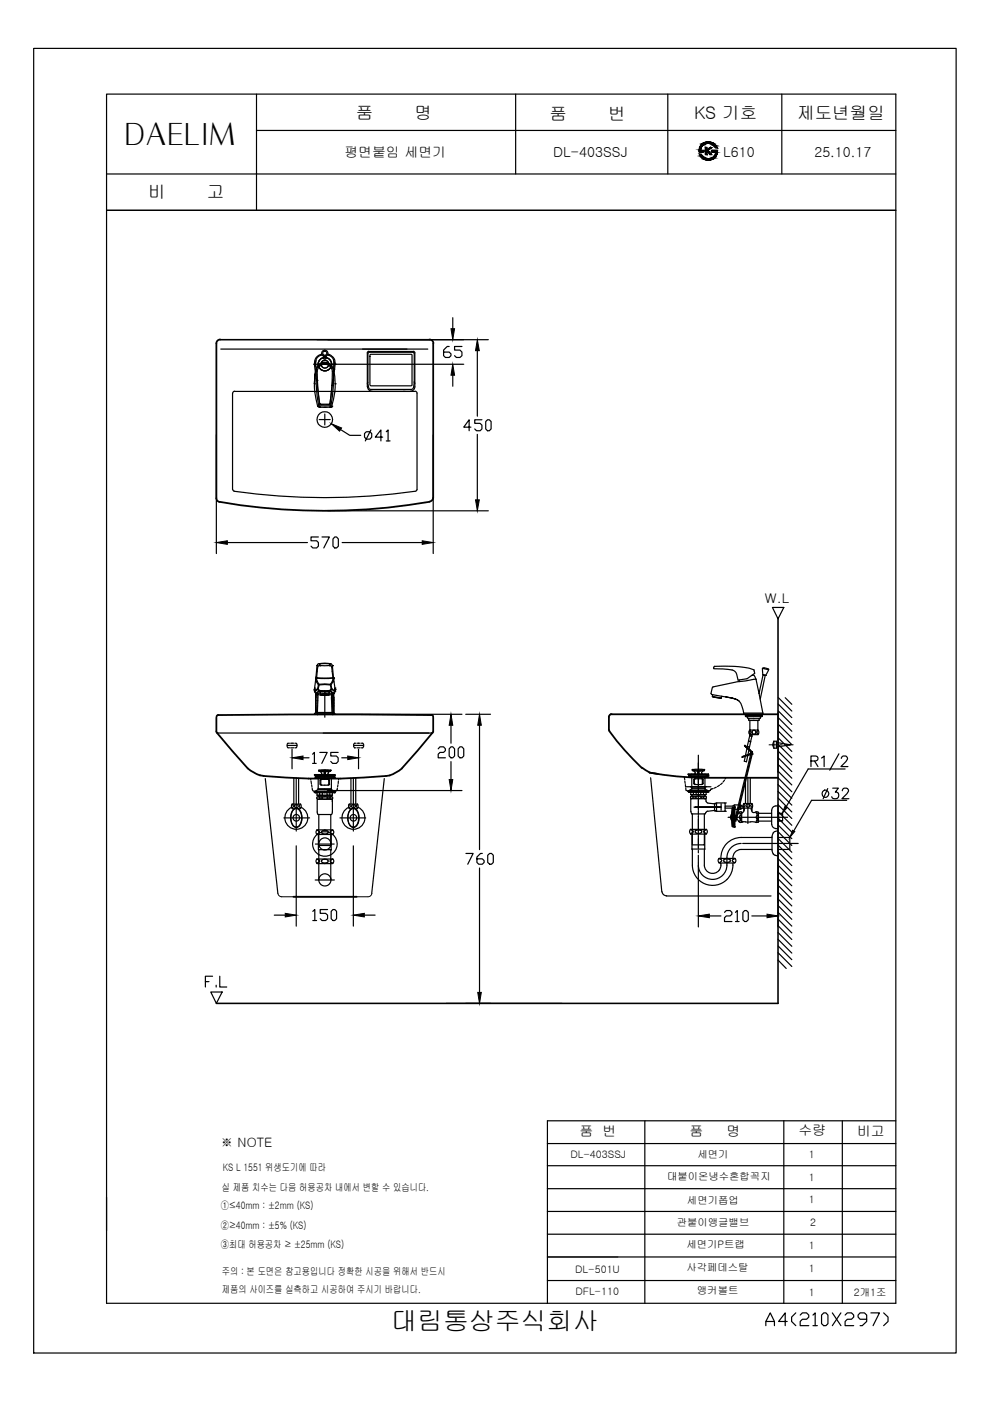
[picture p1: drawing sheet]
<svg xmlns="http://www.w3.org/2000/svg" width="210mm" height="297mm" viewBox="0 0 210 297" stroke-linecap="round" stroke-linejoin="round" font-family="sans-serif">
<!-- layer: YA -->
<g fill="none" stroke="#000" stroke-width=".25">
<path d="M7.1 10.3h195.6v276.6h-195.6zM22.6 20h167.3v256.3h-167.3zM54.4 20v24.6M109.3 20v16.9M141.6 20v16.9M165.8 20v16.9M22.6 36.9h167.3M54.4 27.7h135.5M148.3 32.7h.4a1.64 1.64 0 0 0 1.7 .9 1.64 1.64 0 0 0 1.4-1.4h-.9v-.3h1.2a1.97 1.97 0 0 1-1.5 2 1.97 1.97 0 0 1-2.3-1.2zM148.8 30.5a2 2 0 0 1 3.2 .8h-.2a2.02 2.02 0 0 0-2.4-.8l-.6 .6-.2 .5v.3h.6v.3h-1l.1-.7zM149.5 31.3h.4v.5l.6-.5h.4l-.8 .6 .8 .9h-.4l-.4-.7-.2 .1v.6h-.4zM22.6 44.6h167.3"/>
<path d="M146.2 167.6h3.7M136.7 237.6v38.7M189.9 237.6h-73.8v38.7M116.1 261.7h73.8M116.1 271.5h73.8M116.1 266.5h73.8"/>
</g>
<!-- layer: Dim -->
<g fill="#000" stroke="#000" stroke-width=".21">
<path d="M149.8 33.9h.9zM149.9 30.1h.6zM150.9 32.2h1.2zM96 77.2l.4 2.4h-.8zM95.6 69.7h.8l-.4 2.3zM101.2 72l.4 2.4h-.8zM70.3 89.8l2.1 .9-.4 .7zM45.9 115l2.3-.3v.7zM89.5 114.7l2.3 .3-2.3 .4zM100.8 106h.8l-.4 2.3zM95.6 151.4l.4 2.4h-.8zM101.7 151.4l.4 2.4h-.8z"/>
<path d="M61.9 160.7l2.3-.4v.8zM73.7 160.3l2.3 .4-2.3 .4zM95.2 165.3h.8l-.4 2.3zM60.5 193.6l2.3 .4-2.3 .4zM74.9 194l2.3-.4v.8zM148.1 194.2l2.3-.4v.8zM162.6 193.8l2.4 .4-2.4 .4zM101.3 210.4h.8l-.4 2.3z"/>
<path d="M148.2 31.8h.4zM148.2 31.8h.4z"/>
<path d="M148.2 31.8l.4 .1zM148.2 31.8l.4 .1z"/>
<path d="M148.3 31.4l.3 .4 .1-.4zM148.3 31.4l.3 .4h-.4z"/>
<path d="M148.3 32.7l.6 .3-.2-.3zM148.3 32.7l.6 .3h-.4z"/>
<path d="M148.4 31.1l.3 .3 .1-.3zM148.4 31.1l.3 .3h-.4zM148.3 31.4h.4zM148.3 31.4h.4z"/>
<path d="M148.4 31h.4zM148.4 31l.4 .1z"/>
<path d="M148.5 33l.4 .1zM148.5 33l.4 .1z"/>
<path d="M148.5 33.1l.6 .1zM148.5 33.1l.6 .1h-.4z"/>
<path d="M148.6 30.8l.2 .2 .2-.2zM148.6 30.8l.2 .2h-.4z"/>
<path d="M148.7 30.7h.4zM148.7 30.7l.3 .1z"/>
<path d="M148.2 32.2h.9zM148.2 32.2h1z"/>
<path d="M148.7 33.2l.5 .2zM148.7 33.2l.5 .2z"/>
<path d="M148.2 31.9h1zM148.2 31.9h1z"/>
<path d="M148.2 31.9l1 .1zM148.2 31.9l1 .1z"/>
<path d="M148.2 32l1 .1v-.1zM148.2 32l1 .1h-1z"/>
<path d="M148.2 32.1l1 .1zM148.2 32.1l1 .1z"/>
<path d="M148.7 33.4l.7 .1zM148.7 33.4l.7 .1zM148.9 33.5h.5zM148.9 33.5h.5z"/>
<path d="M148.8 30.6l.3 .1 .2-.1zM148.8 30.6l.3 .1h-.4z"/>
<path d="M148.9 33.5l.8 .1zM148.9 33.5l.8 .1z"/>
<path d="M148.9 30.5l.4 .1 .2-.1zM148.8 30.6l.1-.1 .4 .1z"/>
<path d="M149 30.5h.6zM149 30.5h.5z"/>
<path d="M149 33.6l1 .1zM149 33.6l1 .1z"/>
<path d="M149.8 33.9l.6 .1zM149.9 34h.5z"/>
<path d="M149 30.4h.8zM149 30.4h.9z"/>
<path d="M149 30.4h.8zM149 30.5h.6z"/>
<path d="M149.5 31.3l.4 .5v-.5zM149.5 31.3l.4 .5h-.4z"/>
<path d="M149.5 32.2l.4 .6v-.6zM149.5 32.2l.4 .6h-.4z"/>
<path d="M149.5 31.9l.8 .2-.2-.2zM149.5 31.9l.8 .2h-.8z"/>
<path d="M149.5 32.1l.4 .1 .2-.1zM149.5 32.1l.4 .1h-.4z"/>
<path d="M149.1 30.4h1.1zM149.1 30.4h.8z"/>
<path d="M149.5 31.8h.7zM149.5 31.8l.6 .1z"/>
<path d="M149.1 33.7h1.2zM149.1 33.7h1.2z"/>
<path d="M150.1 32.1l.8 .7-.6-.7zM150.1 32.1l.8 .7h-.4z"/>
<path d="M149.9 30.1h.7zM149.7 30.1h.9z"/>
<path d="M149.7 30.1l1.1 .1zM149.5 30.2h1.3z"/>
<path d="M149.6 33.9h1.1zM149.6 33.9h1.1z"/>
<path d="M149.5 30.2l1.5 .1zM149.3 30.3h1.7z"/>
<path d="M150.5 31.3l-.3 .5 .7-.5zM149.9 31.8l.6-.5-.3 .5z"/>
<path d="M149.4 33.8h1.6zM149.4 33.8h1.6z"/>
<path d="M149.4 33.8h1.6zM149.4 33.8l1.3 .1z"/>
<path d="M149.3 30.3h1.8zM149.3 30.3h1.8z"/>
<path d="M149.2 30.3l2 .1zM149.1 30.4h2.1z"/>
<path d="M150.2 30.4h1.1zM150.2 30.4h1.1z"/>
<path d="M149.1 33.7l1.9 .1 .2-.1zM149.1 33.7l1.9 .1h-1.6z"/>
<path d="M150.4 30.4l1 .1zM150.4 30.4l1 .1z"/>
<path d="M150.5 33.6l.8 .1zM150.3 33.7h1z"/>
<path d="M149.1 33.7h2.2zM149.1 33.7h2.1z"/>
<path d="M150.6 33.6h.7zM150.5 33.6h.8z"/>
<path d="M150.7 30.5h.7zM150.7 30.5h.7z"/>
<path d="M150.8 33.6h.6zM150.6 33.6h.7z"/>
<path d="M150.8 30.5l.7 .1zM150.8 30.5l.7 .1z"/>
<path d="M150.9 30.6l.7 .1-.1-.1zM150.9 30.6l.7 .1z"/>
<path d="M151 33.5l.4 .1 .1-.1zM150.8 33.6l.2-.1 .4 .1z"/>
<path d="M151.2 30.7l.6 .2zM151.2 30.7l.6 .2z"/>
<path d="M151.2 33.4h.4zM151 33.5h.5z"/>
<path d="M151.2 33.3h.5zM151.2 33.3l.4 .1z"/>
<path d="M151.3 30.9l.5 .1v-.1zM151.3 30.9l.5 .1h-.3z"/>
<path d="M151.5 31l.5 .3-.2-.3zM151.5 31l.5 .3h-.3z"/>
<path d="M151.5 33l.3 .1zM151.5 33l.3 .1z"/>
<path d="M151.5 33.1l.2 .2 .1-.2zM151.2 33.3l.3-.2 .2 .2z"/>
<path d="M151.7 32.7l.1 .3 .2-.3zM151.7 32.7l.1 .3h-.3z"/>
<path d="M150.9 32.1l1.2 .1zM150.9 32.1l1.2 .1zM150.9 32.2h1.2z"/>
<path d="M151.8 32.2l.3 .1zM151.8 32.2l.3 .1z"/>
<path d="M151.8 32.3h.3zM151.8 32.3h.3z"/>
<path d="M151.8 32.3l.2 .4 .1-.4zM151.8 32.3l.2 .4h-.3zM151.7 32.7h.3zM151.7 32.7h.3z"/>
<path d="M150.9 31.9h1.2zM150.9 31.9h1.2z"/>
<path d="M150.9 31.9h1.2zM150.9 31.9h1.2z"/>
<path d="M150.9 31.9l1.2 .1zM150.9 31.9l1.2 .1z"/>
<path d="M150.9 32l1.2 .1v-.1zM150.9 32l1.2 .1h-1.2z"/>
</g>
<!-- layer: MAIN -->
<path d="M163.8 128.8h2.4l-1.2 2.4zM44.7 210.3h2.4l-1.2 2.4z" fill="none" stroke="#000" stroke-width=".25"/>
<!-- layer: Dim -->
<g fill="none" stroke="#000" stroke-width=".25">
<path d="M67.2 72h36.3M67.3 77.2h31M95.2 73.5h-.4l-.7 .7v1.2l.3 .4h.8l.4-.4v-.4l-.4-.4h-1.1M96 67.4v2.3M96 79.6v2.3M97.9 73.5h-1.5v.7h1.1l.4 .4v.8l-.4 .4h-.7l-.4-.4M101.2 74.4v13.8M45.9 92.2v25.2M67.7 89h2.3M68.9 87.8v2.3M72.2 91.1l2 1.2h2.3M77.3 91.9l.4-.4h.7l.4 .4v.8l-.4 .4h-.7l-.4-.4z"/>
<path d="M78.6 91.2l-1.1 2.3M81.1 92.7h-1.5l1.2-1.5v2.3M81.9 91.5l.4-.3v2.3M81.9 93.5h.8M91.8 92.2v25.2M99.9 90.6h-1.6l1.2-1.6v2.3M101.2 92.1v13.9M102.2 89h-1.5v.8h1.1l.4 .3v.8l-.4 .4h-.8l-.3-.4M103 89.4l.4-.4h.3l.4 .4v1.5l-.4 .4h-.3l-.4-.4zM48.2 115h17M67.5 113.8h-1.6v.9h1.2l.4 .3v.8l-.4 .4h-.8l-.4-.4M68.3 113.8h1.5l-1.1 2.4"/>
<path d="M69.5 108.3h34M71 113.8h.4l.3 .5v1.5l-.3 .4h-.4l-.4-.4v-1.5zM72.5 115h17M46.1 155.4h45.5M60.9 158h2.1M61.9 158.8v4.2M66.3 159.9l.4-.4v2.4M67.8 159.5h1.6l-1.2 2.4M68.9 147.5v3.9M68.9 151.6v.5M69.4 151.4h28.5M71.7 159.5h-1.6v.8h1.2l.4 .4v.7l-.4 .5h-.8l-.4-.5"/>
<path d="M75 158h2.1M76 158.8v4.2M92.9 158.8l.4-.5h.8l.3 .5v.3l-.3 .4h-.8l-.4 .4v.8h1.5M95.6 158.3h.4l.4 .5v1.5l-.4 .4h-.4l-.4-.4v-1.5zM95.6 153.8v3.8M97.5 158.3h.4l.4 .5v1.5l-.4 .4h-.4l-.4-.4v-1.5zM98.7 151.4h5.3M101.7 153.8v26.3M157.7 151.2h4M62.8 179.3v17.1M64.2 160.7h1.3M66.3 161.9h.7"/>
<path d="M67.1 167.7h3.5M69.4 167.6h28.5M72.5 160.7h1.2M74.9 179.3v17.1M95.6 161.5v3.8M148.1 160.1v5.8M148.1 167.5v.5M58.2 194h2.3M66.3 193.2l.4-.4v2.4M66.3 195.2h.8M69.5 192.8h-1.6v.8h1.1l.5 .4v.8l-.5 .4h-.7l-.4-.4M70.2 193.2l.4-.4h.4l.4 .4v1.6l-.4 .4h-.4l-.4-.4z"/>
<path d="M77.2 194h2.3M98.8 180.9h1.5l-1.1 2.3M101.7 184v26.4M102.3 180.9h-.4l-.8 .8v1.2l.4 .3h.8l.3-.3v-.4l-.3-.4h-1.2M103.4 181.3l.4-.4h.4l.4 .4v1.6l-.4 .3h-.4l-.4-.3zM140.4 189.1a.95 .95 0 0 0 .9 .8M141.3 190h22.2M148.1 183v13.5M150.4 194.2h2.5M153.6 193.4l.4-.3h.8l.4 .3v.4l-.4 .4h-.8l-.4 .4v.8h1.6M155.9 193.4l.4-.3v2.3M155.9 195.4h.8"/>
<path d="M157.5 193.4l.4-.3h.4l.4 .3v1.6l-.4 .4h-.4l-.4-.4zM159.4 194.2h3.2M165 183v13.5M94.6 212.7h24.5M166.2 237.6v38.7M178.6 237.6v38.7M116.1 256.9h73.8M116.1 252h73.8M116.1 247.2h73.8M116.1 242.5h73.8"/>
<circle cx="68.9" cy="77.2" r="1.42"/>
</g>
<!-- layer: AM_3 -->
<path d="M58.9 189.4a.83 .83 0 0 0 .8 .7h18.3a.83 .83 0 0 0 .8-.7M116.1 266.5h14.9" fill="none" stroke="#000" stroke-width=".21"/>
<!-- layer: OUT-LINE -->
<g fill="none" stroke="#000" stroke-width=".38">
<path d="M46.7 72a.83 .83 0 0 0-.8 .8v32.8a.83 .83 0 0 0 .7 .8M91.1 72a.83 .83 0 0 1 .8 .8M91.8 72.8v32.8a.91 .91 0 0 1-.8 .7M46.6 106.4a130.8 130.8 0 0 0 44.4 0M45.9 152.1v3l.3 .3M46 155.4l6.5 7.5M46.3 151.6l15-.1 30.2 .1M46.3 151.6l-.4 .3M91.5 151.6l.3 .3M91.7 155.4l-6.5 7.5M91.8 152.1v3l-.2 .3M129.1 154.7l.1 .2"/>
<path d="M129.1 152v2.7M129.2 155a56.7 56.7 0 0 0 6.9 7.8M129.4 151.5l-.3 .5M129.6 151.4h35.4M129.6 151.4l-.2 .1M52.5 162.9l1.3 .9 1.3 .6M55.1 164.4l.8 .1M85.2 162.9a6.8 6.8 0 0 1-3.3 1.6M136.1 162.7l.6 .5a4.8 4.8 0 0 0 2.8 .9M62.2 190.1h13.4"/>
</g>
<!-- layer: OUTLINE -->
<path d="M55.9 164.5a143.1 143.1 0 0 0 26 0M137.7 163.8a66.2 66.2 0 0 0 11.6 1.1h15.7" fill="none" stroke="#000" stroke-width=".38"/>
<!-- layer:   -->
<g fill="none" stroke="#000" stroke-width=".25">
<path d="M60.9 158.2l.1 .4h.4M61.4 157.6h-.4l-.1 .3M61.6 158.6h.7M61.6 157.6h.7M62.5 157.6h.3l.2 .3M63 158.2l-.2 .4h-.3M75 158.2l.2 .4h.3M75.5 157.6h-.3l-.2 .3M75.7 158.6h.7M75.7 157.6h.7M76.6 157.6h.3l.2 .3M77.1 158.2l-.2 .4h-.3"/>
<path d="M65.9 165.1v.3M65.9 165.6l.1 .5M66.1 166.4l.1 .5M66.2 167.1l.2 .6h.7M71.5 167.1l-.1 .6h-.8M71.7 166.4l-.1 .4M71.7 165.6v.5M71.8 165.1v.3M145.1 164.8l.1 .5M145.2 165.6l.1 .5M145.3 166.3l.1 .5M145.4 167.1v.5h.3"/>
<path d="M146 167.6h.3M149.8 167.6h.3M151.2 167.2l-.4 .1-.2 .3h-.3M151.9 166.9l-.5 .2M152.6 166.5l-.5 .3M153.1 166l-.3 .3M153.6 165.4l-.3 .4M153.9 164.9l-.2 .3"/>
</g>
<!-- layer: CEN -->
<path d="M163.1 157.9h1.7M165.3 157.9h.5M166.4 157.9h1.8M148.1 165.9v2.2M148.1 168.6v.5M148.1 169.6v2.6M148.1 172.7v.5M148.1 173.7v2.6M148.1 176.8v.5M148.1 177.8v2.2" fill="none" stroke="#000" stroke-width=".21"/>
<!-- layer: B -->
<g fill="none" stroke="#000" stroke-width=".25">
<path d="M46.8 74h43.9M49.3 83.4v20.4M49.7 83h38.3M49.7 82.9l-.4 .4M88 82.9l.4 .4M88.4 83.4v20.4M49.3 103.8l.4 .4M49.6 104.2a136.7 136.7 0 0 0 38.4 0M88.4 103.8l-.3 .4M165 151.1v12.6"/>
<circle cx="68.9" cy="88.9" r="1.66"/>
</g>
<!-- layer: Y -->
<path d="M46.7 72h44.3M165 131.2v81.5h-119.1" fill="none" stroke="#000" stroke-width=".34"/>
<!-- layer: HIDDEN -->
<path d="M163.8 157.9h.3M164.1 157.2h.5v1.4h-.5zM164.1 157.2a1.12 1.12 0 0 0 0 1.4M164.6 157.4l3 .5-3 .5" fill="none" stroke="#000" stroke-width=".25"/>
<!-- layer: 002 -->
<path d="M76.9 74h9.4M78.2 74.5h9.4M78.2 74.5l-.3 .3v7.2M87.6 74.5l.4 .3v7.2a.95 .95 0 0 1-1 .9M77.9 82a.95 .95 0 0 0 1 .9M78 81.1l-.1 .3M85.5 83h.4M87.8 81.1l.2 .3" fill="none" stroke="#000" stroke-width=".25"/>
<!-- layer: 0 -->
<g fill="none" stroke="#000" stroke-width=".25">
<circle cx="68.9" cy="77.2" r="1.42"/>
<circle cx="68.9" cy="77.2" r=".83"/>
</g>
<!-- layer: 7 -->
<g fill="none" stroke="#000" stroke-width=".25">
<path d="M67 78.4l-.3 3zM67 78.4h.1M67 76.4l-.1 .7 .1 .7M67.5 77.6a1.76 1.76 0 0 1 2.7 0M67.7 77.2a1.87 1.87 0 0 1 3 1.4 22.4 22.4 0 0 1-.7 7.4h-2.3a25.8 25.8 0 0 1-.6-8zM68.2 75.1a1.9 1.9 0 0 0-1.5 2l.2 1.7M68.3 75.2a1.67 1.67 0 0 0-1.4 2l.1 1.2M68.3 75.2l-.3 .1M68.6 75.5a.67 .67 0 0 1-.3-1 .67 .67 0 0 1 1.1 0 .67 .67 0 0 1-.2 1M68.6 75.5h.3h-.3M68.6 77.1a1.86 1.86 0 0 0-1.6 1.4v1.8l.2 .3M68.6 77.1h.1"/>
<path d="M68.6 77.1h.5M68.6 75.9l.3 .2 .2-.2M68.6 75.5v.5M68.9 75.5h.3h-.3M69.1 77.1a1.86 1.86 0 0 1 1.6 1.4v1.8l-.1 .3M69.1 77.1h.1M69.1 75.5v.5M69.5 75.2a1.67 1.67 0 0 1 1.3 2l-.1 .9M69.5 75.2l.2 .1M69.5 75.1a2.09 2.09 0 0 1 1.5 2.8l-.1 .9M70.7 78.1h.1M70.7 78.1v.1"/>
<path d="M70.8 78.4l.3 3M70.8 78.4h.1M70.8 78.3h.1M70.8 78.3l-.1-.1 .1 .2M70.8 78.3v.1M70.8 76.5l.1 .6-.1 .7M66.7 81.4h.1M66.7 81.4v1.7M66.7 83.1l.6 3 .2 .1M66.7 83.1h.1M67.2 80.7h.1M67.2 80.6h.1"/>
<path d="M67.2 80.6v.1M67.2 80.7l.1 1M67.3 81.7l.5 3.9M67.3 81.7h.1M67.4 86.1h.1M67.5 86.2h.1M67.5 86.2l.2 .1M67.7 86.3h.1M67.8 85.6l.1 .1h2.1M67.8 85.7l.1 .1h1.9M67.8 86.3h.1M67.8 85.7h.1"/>
<path d="M67.8 86.3l1.1 .1M67.8 85.6v.1M68.9 86.4h.1M69.8 85.8h.1M70 86.3h.1M70 85.7h.1M70 85.7l-.2 .1M70 86.3l-1.1 .1M70.2 86.2h.1M70.2 86.2l-.2 .1M70.3 86.2h.1M70.3 86.2h-.1"/>
<path d="M70.3 86.1h.1M70.4 81.7h.1M70.4 81.7l-.4 3.9 .3-3.4 .2-3.4a1.61 1.61 0 0 0-1.6-1.6 1.61 1.61 0 0 0-1.6 1.6l.1 3.4 .4 3.4M70.6 80.7h.1M70.6 80.6h.1M70.6 80.6v.1M70.6 80.7l-.2 1M71 83.1l-.7 3.1M71 83.1h.1M71.1 81.4h.1M71.1 81.4l-.1 1.7M71.1 81.3v.1"/>
<path d="M66.7 146.2h.1M66.7 151.4h4.3M66.7 145.9h.1M66.7 146.7h.1M66.7 145.9v.3v-.3M66.7 146.7l.3 .3M66.9 149.7v1.4v-1.4M66.9 148.2v.9zM66.9 149.1v.6zM67 143.9l.1 .6M67 147.3v.2v-.2M67 147.9l-.1 .3 .1-.3"/>
<path d="M67 147.5v.4v-.4M67 147h.1M67 147v.3v-.3M67 143.9h.1M67 143.9l-.3 2M67 147l.2 .2M67 143.8h.1M67 143.8v.1M67 143.7h.1M67.1 144.5h.1M67.1 144.5l.4 .7 .1-.1M67.1 143.7v.3l.5 1.1"/>
<path d="M67.1 151.4h.1M67.1 147l.9 .2 2.6-.2M67.1 143.7h3.5M67.1 143.7h.1M67.1 147v.1M67.2 147.2h.1M67.2 143.7l.8 .2 2.5-.2M67.2 147.3l-.1 3.8M67.2 147.3h.1M67.2 141.1h.1M67.2 141.2h.1M67.2 141.1v.1"/>
<path d="M67.2 141.2l-.2 2.5M67.3 151.4h.1M67.3 151.4v.1zM67.3 147.3v3.8M67.3 146l-.6 .5v-.3v.5M67.3 147.3l.9 .1M67.3 146l.1 .1M67.5 145.2l-.2 .8M67.6 146.5l-.2-.4-.7 .6M67.6 146.5l.1 .1-.6 .4M67.6 140.7l-.4 .4M67.6 146.5l-.6 .5"/>
<path d="M67.6 145.1h2.4M67.7 145.2h2.3l.2 .9-.2 .3h-2.3l-.2-.3zM67.7 146.6l1.2 .1M67.8 141.1l-.3 .1a5.3 5.3 0 0 0-.4 2.5M67.8 141.1h.1M67.8 141.1h2M67.8 140.7h2M67.9 146.7v.3M68 147.3l.9 .2 .9-.2M68 147v-.1v.4M68 147.3a2.42 2.42 0 0 1 1.8 0M68 147.3l.4-.1 1.3 .1-.4 .1z"/>
<path d="M68.9 146.7h.1M68.9 146.7h-.8l-.2 .2M68.9 146.4v1.1M69.8 147v-.1v.4M69.8 146.7v.3M69.8 141.1h.1M69.9 141.1l.4 .3 .3 2.3M70 146.6l-1.1 .1h.7l.2 .2M70 146.6l.6 .4M70 145.1l.2 .1M70.1 146.5l.6 .5M70.1 146.5l-.1 .1"/>
<path d="M70.1 140.7l-1.2-.1-1.3 .1h.2v.4M70.1 140.7h-.3l.1 .4M70.1 140.7l.4 .4M70.2 145.2l.1 .8M70.3 147.3l.1 3.8M70.3 146l.7 .5v-.3l.1 .2-.4 .6M70.3 147.3h.2M70.3 147.3l-.8 .1M70.3 146.1l-.2 .4M70.3 146v.1M70.3 146.1l.7 .6M70.5 147.3l.1 3.8"/>
<path d="M70.5 147.3h.1M70.5 141.2h.1M70.5 141.1h.1M70.5 143.8h.1M70.5 141.2l.2 2.5M70.5 141.1v.1M70.5 147.2h.1M70.6 151.4h.1M70.6 151.4v.1zM70.6 147v.1v-.1M70.6 143.7a1.76 1.76 0 0 1-.6 1.4M70.6 144.5l-.4 .7"/>
<path d="M70.6 144.5h.1M70.6 143.7h.1M70.7 147h.1M70.7 143.8h.1M70.7 143.7h.1M70.7 143.8v.1M70.7 143.9l-.1 .6M70.7 147.3v.2v-.2M70.7 147.5l.1 .4-.1-.4M70.7 147l-.2 .2M70.7 147v.3v-.3M70.7 143.9h.1"/>
<path d="M70.7 143.9l.3 2M70.8 151.1h-3.9l-.2 .3h4.1M70.8 151.1v-1.4v1.4M70.8 151.1l.2 .3h-2.1M70.8 147.9v.3v-.3M70.8 148.5v.6zM70.8 148.2v.3v-.3M70.8 149.1v.6zM71 146.7h.1M71 145.9h.1M71 146.2h.1M71 145.9v.3z"/>
<path d="M150.8 147l.1 .2M150.9 147.2l.2 .1M151 147.7l1.9 .3M151 145.8l-.3 1.2M151.1 147.3v.5l1.8 .2M151.1 147.3l1.9 .3M151.3 147.8h.1M151.3 147.8l1.4 .3M151.3 141.6l.1 .1M151.4 141.4l-.1 .2M151.4 141.3a22.6 22.6 0 0 1 8.4 .7l.2 .8-1.6 1.1-1.9 .3-.3-1.2a1.26 1.26 0 0 0-1-1l-3.8-.2M152.7 148h.1"/>
<path d="M153 147.6l.9 .2M153 147.6l-.1 .4M153.9 147.8l1.4 .2-1.4-.2M155.3 148l1.3 .6zM156.7 148.6a5.2 5.2 0 0 1 1 2.8h3.9M156.8 144.2l-.1 .3M157.8 158h.1M157.8 158l.3 .3zM157.8 158l.6 .4M158 151.8v-.1h3.7l-.1 .2M158.1 151.8l.1 .1M158.1 158.3l1.1 1.1"/>
<path d="M158.1 151.9h3.4M158.4 151.9l.1 .3M158.4 158.3l.5 .1-.6 3.1-.5-.1zM158.5 158.3h.1M158.5 152.2l.2 .1M158.5 158.6h.1M158.5 158.6l.4 .3zM158.7 157.1v.1M158.8 158.9h.1M158.8 158.8l.6 .5M158.9 158.9h.1M158.9 158.4l-.5-.1 .3-1.1 .5 .1-.3 1.1"/>
<path d="M158.9 156l-.2 1.1 .5 .1 .2-1.1M158.9 156l.5 .1M159 154.8l.1 .1M159 154.8a.83 .83 0 0 0 0 1M159 152.8v2h1.7v-2M159 151.4v.3M159 156h.1M159 155.8h1.7M159 155.8l-.1 .2M159.1 159.9h.1M159.1 159.9l-1.5 .5M159.1 159.8h.1"/>
<path d="M159.1 157.2h.1M159.1 159.8l-1.5 .5M159.1 159.8v.1M159.1 155l.1 .3-.2 .4M159.2 159.3v.1M159.2 159.4l-.1 .3 .1 .1M159.2 159.4h.1M159.2 159.3h.1M159.2 159.3l.3 .1M159.2 159.8l-3.5 14.2M159.2 159.4l-.1 .4M159.2 159.3l.1 .2"/>
<path d="M159.3 159.5l-.1 .3M159.4 159.5v.1M159.4 156.1h.1M159.4 159.6l.1 .3M159.4 159.6l-3.5 14.5M159.5 159.5v.4M159.5 159.9h.1M159.5 159.8v-.3v.3M159.5 159.9l-3.5 14.2M159.5 159.4v.1h-.2M159.5 155.8l-.1 .3M159.5 155.1v.3"/>
<path d="M159.6 155l-.1 .1M159.6 154.9l.3-.1 .2 .1M159.8 143.2h-.5M159.9 143.2l.4 .8-3.9 .5-5.3 1.2M160.1 155a.4 .4 0 0 1 0 .6 .4 .4 0 0 1-.6-.2M160.3 144v.1M160.3 144.1l.6 2.9M160.6 155l-.1 .3 .3 .4M160.7 151.4v.3M160.7 154.8a.83 .83 0 0 1 0 1M160.8 154.8l-.2 .1M160.9 147l.8 4.4"/>
<path d="M161 152.5l.1-.1h-2.4v.4h2.2v-.3M161.3 151.9l-.2 .4M161.7 141.7l1.3 .3-.2-.2M161.7 141.7l.1 1.3M161.8 143.1h.1M161.9 141.7h.1M161.9 141.7h-.2M161.9 141.6l.9 .2M162.2 143.2l-1 5M162.3 143.2l-.5-.1-.9 3.9M162.3 143.2h.1M162.8 141.8h.1"/>
<path d="M163 142l-.7 1.2-.6-.1M68.9 164.9h.1M145.4 166.8h5.3M149.7 166.8h-3.3h3.3M158 160.4l-.7 .1 .3-.2-.3 .2M158.1 160.2h.1M158.5 160.2h-.3M158.6 160.1h.1M158.6 160.1l-.1 .1M158.6 160.1l-.5 .1M159.1 160l-.6 .2M165 170.7v20.7"/>
<circle cx="68.9" cy="74.9" r=".44"/>
<circle cx="68.9" cy="77.2" r="1.42"/>
</g>
<!-- layer: CENTER -->
<path d="M66.5 77.2h4.8M148.1 161.8v1.6M148.1 163.9v.5M148.1 164.9v2.6M148.1 168v.5M148.1 169.1v2.5M148.1 172.1v.5M148.1 173.1v2.6M148.1 176.2v.5M148.1 177.2v2.6M148.1 180.3v.5M148.1 181.3v1.7" fill="none" stroke="#000" stroke-width=".25"/>
<!-- layer: ORTHO$4 -->
<path d="M68.9 150.9h.1" fill="none" stroke="#000" stroke-width=".25"/>
<!-- layer: ORTHO$3 -->
<path d="M68.9 150.9h.1" fill="none" stroke="#000" stroke-width=".25"/>
<!-- layer: 6 -->
<g fill="none" stroke="#000" stroke-width=".25">
<path d="M60.2 173.4h5.4M61.8 171.2a2.43 2.43 0 0 0-.9 3.7 2.43 2.43 0 0 0 3.8 0 2.43 2.43 0 0 0-.9-3.7M61.9 170.6l.3 .3-.3 .4M62 170.4a.83 .83 0 0 0 0 1M62 170.5h1.7M62 171.5h.4M62.2 171.8a.89 .89 0 0 1 .9-.3 .89 .89 0 0 1 .6 .8 2.42 2.42 0 0 1-.7 3l-.2 .1a1.69 1.69 0 0 1-1.1-2l.1-.8zM62.2 171.6a1 1 0 0 1 1.1-.1 1 1 0 0 1 .6 .9 2.71 2.71 0 0 1-.7 3 1.29 1.29 0 0 1-1.5-1.5 2.89 2.89 0 0 1 .5-2.3zM62.3 164.9v5.6M62.8 164.9v11.3M63.2 171.5h.5M63.3 165v5.5"/>
<path d="M63.7 170.4a.83 .83 0 0 1 0 1M63.7 170.6l-.3 .3 .4 .4M72.1 173.4h5.4M74 171.2a2.43 2.43 0 0 0-1 3.7 2.43 2.43 0 0 0 3.9 0 2.43 2.43 0 0 0-1-3.7M74 170.6l.3 .3-.3 .4M74.1 170.4a.83 .83 0 0 0 0 1M74.1 170.5h1.7M74.1 171.5h.4M74.3 171.8a.89 .89 0 0 1 .9-.3 .89 .89 0 0 1 .6 .8 2.42 2.42 0 0 1-.7 3 1.3 1.3 0 0 1-1.3-1.5l.1-1.2zM74.3 171.6a1 1 0 0 1 1.1-.1 1 1 0 0 1 .6 .9 2.71 2.71 0 0 1-.7 3 1.29 1.29 0 0 1-1.5-1.5 2.89 2.89 0 0 1 .5-2.3zM74.4 165v5.5M74.9 164.9v11.3"/>
<path d="M75.3 171.5h.5M75.4 164.9v5.6M75.8 170.4a.83 .83 0 0 1 0 1M75.9 170.6l-.3 .3 .3 .4M154.4 173.3h12.6M155.1 172.6l-.2 .7 .2 .7M155.3 171.3l-.2 1.6a4.5 4.5 0 0 0 .2 2.3M155.3 171.3v3.9M155.3 171.3h.1M155.4 171.3h-.1M155.4 173.4h.3M155.4 171.5h.3"/>
<path d="M155.4 172.4h.3M155.4 174h.3M155.4 171.3l-.1 3.9M155.4 175.2h.3M155.4 175h.3M155.4 175.1h.3M155.4 174.7h.3M155.4 174.8h.3M155.4 174.4h.3M155.4 174.5h.3M155.4 174.6h.3M155.4 174.9h.3"/>
<path d="M155.4 171.3h.3M155.4 174.3h.3M155.4 173.8h.3M155.4 173.9h.3M155.4 174.1h.3M155.4 174.2h.3M155.4 173.3h.3M155.4 173.5h.3M155.4 173.6h.3M155.4 173.7h.3M155.4 173.2h.3M155.4 172.9h.3"/>
<path d="M155.4 173.1h.3M155.4 173h.3M155.4 172.8h.3M155.4 172.7h.3M155.4 172.6h.3M155.4 172.5h.3M155.4 172.2h.3M155.4 172.1h.3M155.4 172.3h.3M155.4 172h.3M155.4 171.9h.3M155.4 171.7h.3"/>
<path d="M155.4 171.6h.3M155.4 171.8h.3M155.4 171.3h.2M155.4 171.4h.3M155.6 175.3h-.2h.3M155.6 175.3h.1M155.6 171.3h.1M155.7 175.3h.1M155.7 171.2h.1v4.1h-.1zM155.8 172.9h.4M156.2 173.7a.96 .96 0 0 0 1.1 .6h.2M156.2 172.9v.8h-.4"/>
<path d="M156.6 172.4l-.4 .5M156.8 174.3l.2-.4 .2 .4M156.9 172.9a.4 .4 0 0 1 .3 .4 .4 .4 0 0 1-.3 .3zM157.2 172.2l-.2 .4-.2-.4M157.3 172.3v2h.3M157.3 172.3h.2M157.3 174.2h.1M157.3 172.4h.1M157.3 172.2a.44 .44 0 0 0-.7 .1M157.6 174.2l.5 .1M157.6 170.5l.3 .3-.3 .4M157.7 170.4a.83 .83 0 0 0 0 .9"/>
<path d="M157.7 171.9v-.6h1.7v.8l.4 .2M157.7 171.9l-.3 .4M157.7 171.7v.1M157.7 170.4h1.7M157.8 171.3v.4M158.1 164.9v5.5M158.6 164.9v9.7M159.1 164.9v5.5M159.2 174.2l-1.1 .1M159.3 171.3v.4M159.4 171.7h-.1l.1 .1M159.4 170.4a.83 .83 0 0 1 0 .9"/>
<path d="M159.5 170.5l-.3 .3 .3 .4M160.4 172.1l.1 .5 .2-.4M160.4 172.9a.35 .35 0 0 1 .3 .4 .35 .35 0 0 1-.3 .3zM160.7 174.3l-.2-.5-.1 .6M160.8 172.3v2v-.2h2.8M160.8 172.4h2.8M160.9 174.2l-.4 .2-1.4-.1M160.9 172.3l-.4-.2-.7 .2M164.5 175.7h.5M164.5 170.9h.5M164.5 170.9a.94 .94 0 0 0-.9 .9v3a.87 .87 0 0 0 .9 .9M165 172.4l.9 .1v1.5l-.9 .1"/>
<path d="M165 172.4l.9 .1M165.1 172.4v1.7M165.9 174l-.9 .1"/>
<circle cx="62.8" cy="170.9" r=".38"/>
<circle cx="62.8" cy="173.4" r=".7"/>
<circle cx="74.9" cy="173.4" r=".7"/>
<circle cx="75" cy="170.9" r=".38"/>
<circle cx="158.6" cy="170.8" r=".38"/>
</g>
<!-- layer: 3 -->
<g fill="none" stroke="#000" stroke-width=".25">
<path d="M66.6 167.9h4.5M66.7 164.3h4.3M66.7 164.3l.2 .1M66.7 164.3h.1M66.7 164.2h4.3M66.8 168v.1M66.8 164.9h.1M66.8 164.4h.1M66.8 168.1h.1M66.8 168.1h4.1M66.8 164.9h4.1M66.8 164.8v.1"/>
<path d="M66.9 164.8h.1M66.9 164.6h.1M66.9 164.8h4M66.9 164.6h4M67.1 164.6v.1M67.2 169v.3M67.2 168.1l.1 .5h3M67.2 169l.3-.1 .2 .1M67.2 169.3l.3 .1 .2-.1M67.3 169.6v2.6l.1 .5h2.9l.2-.5v-2.6M67.3 168.6h.5M67.3 169.5h3.2"/>
<path d="M67.4 169.5h-.1M67.5 167.4l-.9 .5h4.5M67.5 167.1v.3M67.5 168.6v.3h2.8v-.3M67.5 164.9v2.5M67.5 167.2h2.8M67.5 167.4h2.8M67.5 163.4h2.7l-.2 .1h-2.4zM67.6 172.7v6.6h2.5v-6.6M67.6 163.3h.1M67.7 163.3h2.4M67.7 169h.6v.3h-.6z"/>
<path d="M67.8 168.1v.5M67.8 163.5l.9 .1M67.8 165.5v.8M67.9 163.5l.1 .1M67.9 166.2l.2 .2M68 163.6l.2 .3M68 166.2l.2 .2M68.1 166.5h1.6M68.1 164.2h-.1M68.2 163.9v.2M68.2 165.2l-.2 .2v.9M68.4 168.1v.5"/>
<path d="M68.4 169.3l.5 .1M68.4 168.6h1M68.7 163.6h.3M68.7 163.6v.6M68.8 163.5v.6M68.9 168.9l-.5 .1M68.9 163.5v.6M68.9 168.9l.5 .1M68.9 164.1l-.1 .1M68.9 164.1v.1M69 163.6v.6M69.3 168.1v.5h.6v-.5"/>
<path d="M69.4 169h.6v.3h-.6zM69.4 169.3l-.5 .1M69.5 165.2l.2 .2v.9M69.6 163.9v.2M69.6 164.2h.1M69.7 165.2h-1.6l-.2 .2M69.7 165.2l.2 .2-.1 .9M69.7 166.2l-.2 .2M69.9 166.2l-.2 .2M69.9 163.5l-.9 .1M69.9 163.5l-.4 .4M70 168.6h.5"/>
<path d="M70 169l.3-.1 .2 .1M70 169.3l.3 .1 .2-.1M70.1 179.1h.1M70.1 163.3h.1M70.3 167.1l-.1 .3M70.3 164.9v2.5M70.3 167.4l.8 .5M70.5 168.1v.5h-.2M70.5 169v.3M70.6 164.6v.1M70.9 164.6h.1M70.9 164.8h.1"/>
<path d="M70.9 164.9h.1M70.9 164.4h.1M70.9 168.1h.1M70.9 164.4h-4.1v.2M70.9 164.4v.2M70.9 164.8v.1M70.9 168v.1M71 164.3h.1M71 164.3l-.1 .1M145.9 167.7h4.4M145.9 164.1v.1M145.9 164.1h4.3"/>
<path d="M145.9 164.2l.2 .1M145.9 164.2h4.3M146 167.8v.2M146 168h.1M146 164.4h.1M146 164.8h.1M146 168h4.1M146 164.8h4.1M146 164.3h4.1M146 164.7v.1M146.1 164.4h.1M146.1 164.7h.1"/>
<path d="M146.1 164.5h4M146.1 164.6h4M146.4 164.5v.1M146.4 168.9v.3M146.4 168.9l.3-.1 .3 .1M146.4 169.2l.3 .1 .3-.1M146.5 168v.5M146.5 169.4v2.7M146.5 168.5h.5M146.5 172l.2 .5M146.6 172.6h2.9M146.7 167v.3"/>
<path d="M146.7 168.5v.3h2.8v-.3M146.7 164.8v2.5M146.7 167.3l-.8 .4M146.7 167.3h2.8M146.7 167.1h2.8M146.7 167.6h2.8M146.8 163.3h2.6l-.1 .1h-2.4zM146.8 172.6v6.5h2.5v-6.5M146.8 163.1v.1M146.9 163.2h2.5M146.9 168.9h.7M146.9 168.9v.3"/>
<path d="M146.9 169.2h.7M147 168v.5M147 168.5h.6M147.1 163.4l.8 .1M147.1 163.4l.1 .1M147.1 171.1h5.8h-5.5M147.2 163.5l.2 .3M147.2 165.3v.8M147.3 165.1l1.7 .1 .1 .9-.2 .2M147.3 166.1l.2 .2M147.3 166.3h1.6M147.3 165.1l-.2 .2v.8l.2 .2"/>
<path d="M147.4 163.8l-.2 .3M147.5 165.1l-.2 .2M147.6 168.9v.3M147.6 169.2l.5 .1M147.6 168v.5M147.6 168.5h1M147.9 163.5v.6M148 164.1v-.1l.2 .1M148 163.5v.5M148.1 168.8l-.5 .1M148.1 163.5l.1 .5M148.1 168.8l.5 .1"/>
<path d="M148.2 163.5v.6M148.6 168v.5h.6M148.6 169.2l-.5 .1M148.6 168.9v.3h.6v-.3M148.6 168.9h.6M148.8 165.1l.2 .2M148.8 163.8v.2M148.8 164.1h.1M148.9 165.3v.8M149 166.1l-.2 .2M149 163.5l-.3 .3M149 163.5l.1-.1-1.2 .1"/>
<path d="M149.2 168v.5M149.2 168.5h.5M149.2 168.9l.4-.1 .2 .4h-.6M149.4 169.3h.1M149.5 167l-.1 .3M149.5 164.8v2.5M149.5 167.3l.8 .4M149.6 169.3l-3.1 .1M149.6 169.3l.1 .6M149.6 172.3l-.1 .2M149.7 169.8l.4 .4 1.2 .2M149.7 168l-.1 .5h-3.1"/>
<path d="M149.8 164.5v.1M150 172l-.3 .3M150.1 164.7h.1M150.1 164.4h.1M150.1 168h.1M150.1 164.8h.1M150.1 164.7v.1M150.1 167.8v.2M150.2 164.1v.1M150.2 164.2l-.1 .1M151.3 171.8l-1.3 .2M151.4 171.8l.2 .1"/>
<path d="M151.6 170.3v.1M151.6 171.9h.1M151.6 171.9h.3M151.6 170.3h.3M151.6 170.3l-.2 .1M151.9 172h2.1M151.9 170.4h-.4v1.5h.4M151.9 170.3v1.7M152.9 170.4v1.4M153.6 170.2l.1 1.7M153.7 171.9l-.1 .1M153.7 170.9h2.1"/>
<path d="M153.7 171.3h2.1M154 170.2l-2.1 .1M155.4 171.3l.4 .3h1.1M155.6 171.3h.1M155.7 171.4h.1M155.7 170.9h-.1M155.7 170.9h.1M155.8 171.4h-.1M155.8 170.9v.4M156.9 170.7h-1.1l-.4 .2M156.9 170.9h.7M156.9 171.3h.7"/>
<path d="M156.9 171.4h.1M156.9 170.7l.4 .2M157 170.9l-.1 .4M157 170.9h.1M157 171.4h.1M157 171.3h.1M157.3 171.3l-.4 .3M157.6 170.9v.4z"/>
</g>
<!-- layer: 4 -->
<g fill="none" stroke="#000" stroke-width=".25">
<path d="M66.9 179h4M67.2 176h.1M67.2 176.9h.1M67.2 176.9h3.3M67.2 176.9a2.6 2.6 0 0 0-.2 3.8 2.6 2.6 0 0 0 3.8 0 2.6 2.6 0 0 0-.3-3.8M67.2 176.9a2.6 2.6 0 0 1 3.3 0M67.3 176.1h.2M67.5 176.2l.2 .2v.2M67.5 176.9v3.2h2.7v-3.2M67.5 176.7l-.3 .2M67.7 176.6l-.2 .1M68.6 176.1h.6"/>
<path d="M68.6 176.1a.43 .43 0 0 0-.4 .5 .43 .43 0 0 0 .7 .2 .42 .42 0 0 0 .6-.1 .42 .42 0 0 0-.2-.6h-.1M70.1 176.6l.5 .3M70.5 176.1a.38 .38 0 0 0-.4 .5M70.5 176l-3.3-.1-.2 .5 .2 .5M70.5 175.9l.3 .5-.3 .5M70.6 176h-.1M146.4 175.9l.3 .1M146.4 175.9h.4h-.4M146.4 175.8l-.2 .5 .2 .5h3.4l.2-.5-.2-.5M146.5 176.7h-.1M146.7 176.8v3.2h2.7M146.7 176.6l-.2 .1"/>
<path d="M146.7 176l.2 .2M146.8 180v.1M146.8 175.9h1.3h-1.3M146.9 176.2l.1 .2-.3 .2M147.4 176.5l.2 .1M147.4 176.2v.2M147.6 176l-.2 .2M147.6 176.6l.2 .1M147.8 175.9l.8 .1M147.8 175.9l-.2 .1M148.6 176.6l-.8 .1M148.6 176l.2 .2"/>
<path d="M148.7 176.2v.2M148.8 176.5l-.2 .1M149.3 176.2v.3M149.3 176.4l.4 .3M149.4 175.9h-1.3h1.3M149.4 180h.1M149.4 176.8v3.2M149.7 176.7h.1M149.7 175.9l-.4 .3M149.7 175.9h-.3h.3M149.8 175.9h-.1M157.1 177.6h6.6"/>
<path d="M157.1 177.6a4.3 4.3 0 0 0-4.2 4.4M157.1 178.8a3 3 0 0 0-3 3.1v1.5M157.5 178.8h11.7M164 176.6l-.3 .8v2.8a1.13 1.13 0 0 0 1.3 1.3M165 177.6h2.5v2.5h-2.5M165 176.2l-.7 .1-.4 .3M66.8 186.6h4.1M67.1 182.2h.2M67.2 182.1h3.3M67.2 182.1l-.2 .5 .2 .5h3.3M67.3 183h-.2M67.3 182.2l.2 .1"/>
<path d="M67.5 182.3l.2 .1M67.5 182.9l-.2 .1M67.6 180.2v6.4a1.29 1.29 0 0 1 1.9-1.2 1.29 1.29 0 0 1 .2 2.2 1.29 1.29 0 0 1-2.1-.8v-.4M67.7 182.4v.3l-.2 .2M68.2 182.4v.3M68.2 182.7l.2 .2M68.4 182.9l.2 .1M68.4 182.3l-.2 .1M68.6 182.2l-.2 .1M68.6 182.9h.6M68.9 182.1h.1M68.9 182.2h.3"/>
<path d="M68.9 182.2h-.3M69.2 182.2a.38 .38 0 0 1 .4 .4 .38 .38 0 0 1-.4 .4M70.1 182.4v.3l.5 .3M70.1 180.3v6.3M70.2 180.2h.1M70.2 180.1v.1M70.5 182.2l-.4 .2M70.5 182.1l.3 .5-.3 .5M70.6 182.2h-.1M146.8 183.4a4.3 4.3 0 0 0 4.3 4.3 4.3 4.3 0 0 0 4.3-4.3M146.8 180.1v3.3M148.1 183.4a3 3 0 0 0 3 3.1 3 3 0 0 0 3-3.1"/>
<path d="M149.3 183.4a1.76 1.76 0 0 0 1.8 1.8 1.76 1.76 0 0 0 1.8-1.8M149.3 180.1v3.3M149.4 180.1h.1M152.4 182.1l.5 .2M152.5 182h3.3M152.5 183h3.2M152.5 182l-.2 .4 .2 .5M152.8 183v.1M152.9 183.1v.3M152.9 182.6l-.5 .3M153 182.3v.3M153.5 182.6l.3 .2"/>
<path d="M153.5 182.3v.3M153.8 182.1l-.3 .2M153.9 182.1l.7 .1M154.1 182h.1M154.6 182.7l-.7 .1M154.7 182.2l.1 .1M154.8 182.3v.3M154.8 182.6l-.1 .2M155.3 182.3v.3M155.4 182.6l.5 .3M155.4 183v.4M155.8 182l.2 .4-.2 .5"/>
<path d="M155.9 182.1l-.5 .2M157.1 180.1h6.6M157.1 180.1a1.76 1.76 0 0 0-1.7 1.9"/>
<circle cx="68.9" cy="178.9" r="1.29"/>
</g>
<!-- layer: 1 -->
<path d="M171.4 163l-4.7 8M172.1 169.7l-3.8 6.5" fill="none" stroke="#000" stroke-width=".25"/>
<path d="M166.4 170.9l.5 .3-1.1 1.2zM168 176l.5 .3-1 1.3z" fill="#000" stroke="#000" stroke-width=".21"/>
<!-- layer: LINE -->
<path d="M56.2 165.1l2.7 24.3M81.5 165.1l-2.7 24.3" fill="none" stroke="#000" stroke-width=".25"/>
<!-- layer: 001 -->
<path d="M138 164.9l2.3 24.2" fill="none" stroke="#000" stroke-width=".25"/>
<!-- layer: DEFAULT -->
<g fill="none" stroke="#000" stroke-width=".25">
<path d="M165 159.3l2.9 2.9M165 149.3l2.9 2.9M165 150.7l2.9 2.9M165 152.2l2.9 2.8M165 153.6l2.9 2.8M165 155l2.9 2.9M165 156.4l2.9 2.9M165 157.8l2.9 2.9M165 147.9l2.9 2.9M166.5 147.9l1.4 1.4M165 160.6l2.9 3M165 162.1l2.9 2.9"/>
<path d="M165 163.5l2.9 2.9M165 164.9l2.9 3M165 166.3l2.9 3M165 167.8l2.9 2.9M165 169.2l2.9 2.9M165 170.6l2.9 2.9M165 172.1l2.9 2.9M165 173.5l2.9 2.9M165 174.9l2.9 2.9M165 176.3l2.9 3M165 177.8l2.9 2.9M165 179.2l2.9 2.9"/>
<path d="M165 180.6l2.9 2.9M165 182l2.9 3M165 183.4l2.9 3M165 184.9l2.9 2.9M165 186.3l2.9 2.9M165 187.7l2.9 2.9M165 189.2l2.9 2.9M165 190.6l2.9 2.9M165 192l2.9 2.9M165 193.4l2.9 3M165 194.9l2.9 2.9M165 196.3l2.9 2.9"/>
<path d="M165 197.7l2.9 2.9M165 199.2l2.9 2.9M165 200.5l2.9 3M165 202l2.9 2.9M165 203.6l1.7 1.7"/>
</g>
<!-- layer: BU -->
<path d="M78.1 74.8h9.6l.1 .3v5.9l-.1 1.2-.2 .3h-9.2l-.3-1.1v-6.3zM78.5 75.2h8.8l.1 6.5-.2 .1h-8.6l-.2-.3zM78.9 83h8" fill="none" stroke="#000" stroke-width=".25"/>
<text font-size="6.6" x="170.7" y="164.4">R1/2</text>
<text font-size="6.4" x="26.3" y="30.7">DAELIM</text>
<g font-size="5.7">
<text x="173.2" y="170.7">32</text>
<text x="42.3" y="210.6">F.L</text>
<text x="161.2" y="282.2">A4(210X297)</text>
</g>
<text font-size="5.5" x="82.9" y="282.1">대림통상주식회사</text>
<g font-size="3.7">
<text x="75.5" y="25.3">품</text>
<text x="87.9" y="25.3">명</text>
<text x="116.5" y="25.4">품</text>
<text x="128.9" y="25.4">번</text>
<text x="147.2" y="25.3">KS 기호</text>
<text x="169" y="25.3">제도년월일</text>
<text x="31.4" y="42">비</text>
<text x="43.8" y="42">고</text>
</g>
<g font-size="2.9">
<text x="73" y="33.2">평면붙임 세면기</text>
<text x="117.3" y="33.3">DL-403SSJ</text>
<text x="153.4" y="33.2">L610</text>
<text x="172.7" y="33.2">25.10.17</text>
<text x="122.9" y="240.8">품 번</text>
<text x="146.2" y="240.8">품</text>
<text x="154" y="240.8">명</text>
<text x="169.3" y="240.6">수량</text>
<text x="181.7" y="240.8">비고</text>
</g>
<text font-size="2.8" x="162.2" y="127.9">W.L</text>
<text font-size="2.7" x="46.7" y="243.1">※ NOTE</text>
<g font-size="2.2">
<text x="120.9" y="245.5">DL-403SSJ</text>
<text x="147.9" y="245.5">세면기</text>
<text x="171.5" y="245.4">1</text>
<text x="47.3" y="248.3">KS L 1551 위생도기에 따라</text>
<text x="141.4" y="250.2">대붙이온냉수혼합꼭지</text>
<text x="171.5" y="250.4">1</text>
<text x="46.8" y="256.4">①≤40mm : ±2mm (KS)</text>
<text x="47" y="252.4">실 제품 치수는 다음 허용공차 내에서 변할 수 있습니다.</text>
<text x="145.7" y="255.2">세면기폽업</text>
<text x="171.5" y="255.1">1</text>
<text x="46.8" y="260.6">②≥40mm : ±5% (KS)</text>
<text x="143.5" y="259.9">관붙이앵글밸브</text>
<text x="171.8" y="259.9">2</text>
<text x="46.8" y="264.6">③최대 허용공차 ≥ ±25mm (KS)</text>
<text x="121.9" y="269.8">DL-501U</text>
<text x="145.5" y="264.6">세면기P트랩</text>
<text x="145.5" y="269.4">사각페데스탈</text>
<text x="171.5" y="264.8">1</text>
<text x="171.5" y="269.6">1</text>
<text x="47" y="270.3">주의 : 본 도면은 참고용입니다 정확한 시공을 위해서 반드시</text>
<text x="47" y="274.1">제품의 사이즈를 실측하고 시공하여 주시기 바랍니다.</text>
<text x="122" y="274.6">DFL-110</text>
<text x="147.8" y="274.3">앵커볼트</text>
<text x="171.5" y="274.8">1</text>
<text x="181" y="274.8">2개1조</text>
</g>
</svg>
